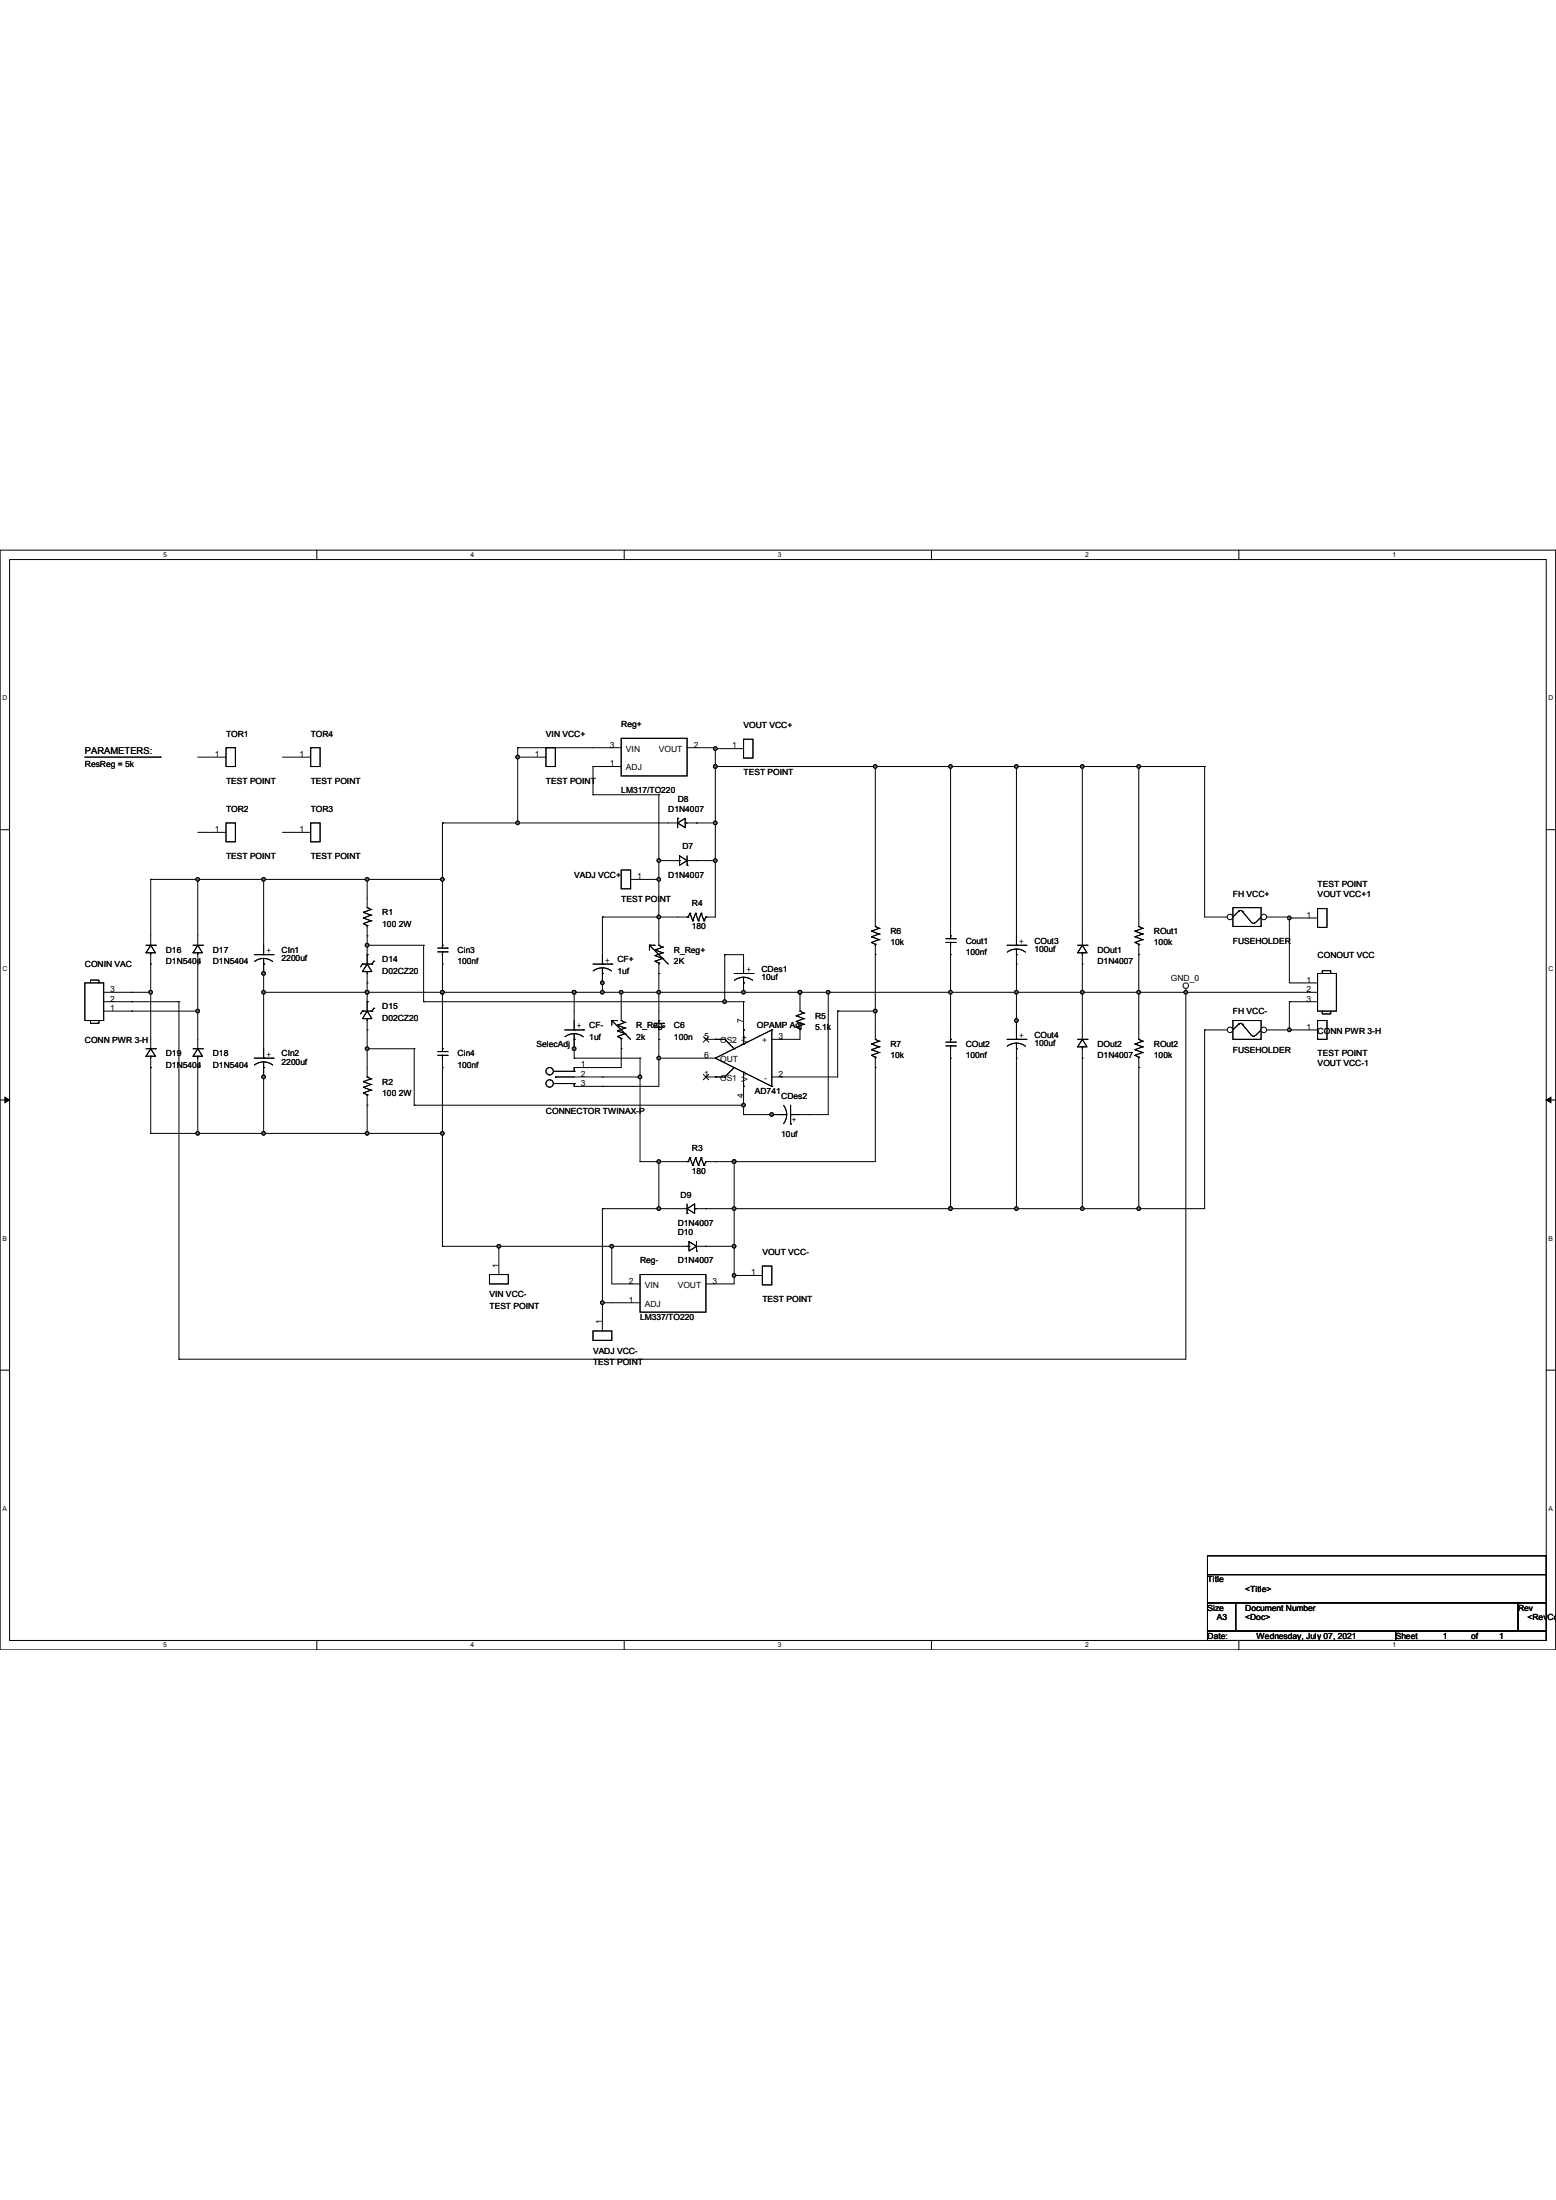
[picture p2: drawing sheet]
<svg xmlns="http://www.w3.org/2000/svg" width="210mm" height="297mm" viewBox="0 0 210 297" stroke-linecap="round" stroke-linejoin="round" font-family="sans-serif">
<path d="M0 74.3h210v148.4h-210zM1.3 75.5h207.4v146h-207.4z" fill="none" stroke="#000" stroke-width=".13"/>
<g fill="#fff">
<path d="M22 74.4h.5v1h-.5z"/>
<path d="M22 221.6h.5v1h-.5z"/>
</g>
<path d="M42.8 74.3v1.2M42.8 221.5v1.2" fill="none" stroke="#000" stroke-width=".13"/>
<g fill="#fff">
<path d="M63.5 74.4h.5v1h-.5z"/>
<path d="M63.5 221.6h.5v1h-.5z"/>
</g>
<path d="M84.2 74.3v1.2M84.2 221.5v1.2" fill="none" stroke="#000" stroke-width=".13"/>
<g fill="#fff">
<path d="M105 74.4h.5v1h-.5z"/>
<path d="M105 221.6h.5v1h-.5z"/>
</g>
<path d="M125.7 74.3v1.2M125.7 221.5v1.2" fill="none" stroke="#000" stroke-width=".13"/>
<g fill="#fff">
<path d="M146.4 74.4h.5v1h-.5z"/>
<path d="M146.4 221.6h.5v1h-.5z"/>
</g>
<path d="M167.2 74.3v1.2M167.2 221.5v1.2" fill="none" stroke="#000" stroke-width=".13"/>
<g fill="#fff">
<path d="M187.9 74.4h.5v1h-.5z"/>
<path d="M187.9 221.6h.5v1h-.5z"/>
<path d="M.3 93.8h.7v1h-.7z"/>
<path d="M209 93.8h.6v1h-.6z"/>
<path d="M.3 130.2h.7v1h-.7z"/>
<path d="M209 130.2h.6v1h-.6z"/>
</g>
<path d="M0 112h1.3M208.7 112h1.3" fill="none" stroke="#000" stroke-width=".13"/>
<g fill="#fff">
<path d="M.3 166.7h.6v1h-.6z"/>
<path d="M209 166.7h.6v1h-.6z"/>
</g>
<path d="M0 148.5h1.3M208.7 148.5h1.3" fill="none" stroke="#000" stroke-width=".13"/>
<path d="M.7 148.1l.6 .4-.6 .4zM208.7 148.5l.6-.4v.8z" fill="#000" stroke="#000" stroke-width=".13"/>
<g fill="#fff">
<path d="M.3 203.2h.6v1h-.6z"/>
<path d="M209 203.2h.6v1h-.6z"/>
</g>
<g fill="none" stroke="#000" stroke-width=".13">
<path d="M20.3 118.7h.1M20.3 118.7v7.6M35.6 118.7h.1M35.6 118.7v7.6M26.7 130.2h.1M26.7 130.2v6.3M49.6 127.6h.1M49.6 134h.1M49.6 127.6v1.3M49.6 134v1.2M49.6 141.6h.1M49.6 141.6v2.5"/>
<path d="M0 185h1.3M208.7 185h1.3"/>
</g>
<circle cx="35.6" cy="118.7" r=".24" fill="#696969" stroke="#000" stroke-width=".13"/>
<path d="M35.6 145.4h.1M35.6 145.4v7.6" fill="none" stroke="#000" stroke-width=".13"/>
<circle cx="35.6" cy="145.4" r=".24" fill="#696969" stroke="#000" stroke-width=".13"/>
<path d="M26.7 118.7h.1M26.7 118.7v7.6M49.6 127.6h.1M49.6 127.6h7.6M20.3 144.1h.1M20.3 153h.1M20.3 144.1v8.9M26.7 144.1h.1M26.7 144.1v8.9h-6.4" fill="none" stroke="#000" stroke-width=".13"/>
<circle cx="49.5" cy="127.6" r=".24" fill="#696969" stroke="#000" stroke-width=".13"/>
<path d="M57.2 127.6h.1M57.2 127.6v7.6M49.6 141.6h.1M49.6 141.6h6.3" fill="none" stroke="#000" stroke-width=".13"/>
<circle cx="49.5" cy="141.6" r=".24" fill="#696969" stroke="#000" stroke-width=".13"/>
<path d="M55.9 141.6h.1M55.9 149.2h.1M55.9 141.6v7.6M55.9 149.2h44.5" fill="none" stroke="#000" stroke-width=".13"/>
<circle cx="100.3" cy="149.2" r=".24" fill="#696969" stroke="#000" stroke-width=".13"/>
<path d="M35.6 118.7h.1M35.6 118.7h14M59.7 130.2h.1M59.7 130.2v3.8M100.4 146.7h.1M100.4 146.7v2.5" fill="none" stroke="#000" stroke-width=".13"/>
<circle cx="49.5" cy="118.7" r=".24" fill="#696969" stroke="#000" stroke-width=".13"/>
<path d="M49.6 118.7h.1M49.6 118.7v2.6M49.6 118.7h10.1" fill="none" stroke="#000" stroke-width=".13"/>
<circle cx="59.7" cy="118.7" r=".24" fill="#696969" stroke="#000" stroke-width=".13"/>
<path d="M59.7 118.7h.1M59.7 118.7v7.6M49.6 149.2h.1M49.6 153h.1M49.6 149.2v3.8M49.6 153h10.1" fill="none" stroke="#000" stroke-width=".13"/>
<g fill="#696969" stroke="#000" stroke-width=".13">
<circle cx="59.7" cy="153" r=".24"/>
<circle cx="49.5" cy="153" r=".24"/>
</g>
<path d="M35.6 153h.1M35.6 153h14M59.7 144.1h.1M59.7 144.1v8.9" fill="none" stroke="#000" stroke-width=".13"/>
<circle cx="35.6" cy="153" r=".24" fill="#696969" stroke="#000" stroke-width=".13"/>
<path d="M20.3 118.7h.1M20.3 118.7h6.4M49.6 126.3h.1M49.6 139h.1M49.6 126.3v1.3M49.6 139v2.6M26.7 153h.1M26.7 153h8.9" fill="none" stroke="#000" stroke-width=".13"/>
<circle cx="26.7" cy="153" r=".24" fill="#696969" stroke="#000" stroke-width=".13"/>
<path d="M26.7 118.7h.1M26.7 118.7h8.9" fill="none" stroke="#000" stroke-width=".13"/>
<circle cx="26.7" cy="118.7" r=".24" fill="#696969" stroke="#000" stroke-width=".13"/>
<path d="M88.9 123.8h.1M88.9 123.8h2.6" fill="none" stroke="#000" stroke-width=".13"/>
<circle cx="88.9" cy="123.8" r=".24" fill="#696969" stroke="#000" stroke-width=".13"/>
<path d="M49.6 134h.1M49.6 134h10.1M88.9 123.8h.1M88.9 123.8v2.5" fill="none" stroke="#000" stroke-width=".13"/>
<g fill="#696969" stroke="#000" stroke-width=".13">
<circle cx="59.7" cy="134" r=".24"/>
<circle cx="49.5" cy="134" r=".24"/>
</g>
<path d="M49.6 132.7h.1M49.6 132.7v1.3M118.1 136.5h.1M118.1 136.5v2.5" fill="none" stroke="#000" stroke-width=".13"/>
<circle cx="118.1" cy="136.5" r=".24" fill="#696969" stroke="#000" stroke-width=".13"/>
<path d="M128.3 128.9h.1M128.3 134h.1M128.3 128.9v5.1M128.3 134h8.9" fill="none" stroke="#000" stroke-width=".13"/>
<circle cx="128.3" cy="134" r=".24" fill="#696969" stroke="#000" stroke-width=".13"/>
<path d="M128.3 134h.1M128.3 134v5M137.2 130.2h.1M137.2 134h.1M137.2 137.8h.1M137.2 130.2v3.8M137.2 137.8v1.2M137.2 134h8.9" fill="none" stroke="#000" stroke-width=".13"/>
<circle cx="137.2" cy="137.8" r=".24" fill="#696969" stroke="#000" stroke-width=".13"/>
<path d="M146.1 130.2h.1M146.1 134h.1M146.1 130.2v3.8M146.1 134h7.6" fill="none" stroke="#000" stroke-width=".13"/>
<g fill="#696969" stroke="#000" stroke-width=".13">
<circle cx="153.7" cy="134" r=".24"/>
<circle cx="146.1" cy="134" r=".24"/>
</g>
<path d="M146.1 103.5h.1M146.1 103.5v22.8M153.7 103.5h.1M153.7 103.5v20.3M153.7 103.5h8.9M146.1 134h.1M146.1 134v5M153.7 134h.1M153.7 128.9h.1M153.7 128.9v10.1" fill="none" stroke="#000" stroke-width=".13"/>
<circle cx="153.7" cy="103.5" r=".24" fill="#696969" stroke="#000" stroke-width=".13"/>
<path d="M128.3 103.5h.1M128.3 103.5v21.6M128.3 103.5h8.9" fill="none" stroke="#000" stroke-width=".13"/>
<circle cx="128.3" cy="103.5" r=".24" fill="#696969" stroke="#000" stroke-width=".13"/>
<path d="M118.1 103.5h.1M118.1 103.5v20.3M118.1 103.5h10.2" fill="none" stroke="#000" stroke-width=".13"/>
<circle cx="118.1" cy="103.5" r=".24" fill="#696969" stroke="#000" stroke-width=".13"/>
<path d="M88.9 107.3h.1M88.9 116.2h.1M88.9 107.3v8.9M88.9 116.2h1.3M94 116.2h.1M96.5 111.1h.1M96.5 111.1v5.1h-2.5" fill="none" stroke="#000" stroke-width=".13"/>
<circle cx="96.5" cy="111.1" r=".24" fill="#696969" stroke="#000" stroke-width=".13"/>
<path d="M96.5 103.5h.1M96.5 103.5h21.6" fill="none" stroke="#000" stroke-width=".13"/>
<circle cx="96.5" cy="103.5" r=".24" fill="#696969" stroke="#000" stroke-width=".13"/>
<path d="M69.9 111.1h.1M69.9 111.1h20.3" fill="none" stroke="#000" stroke-width=".13"/>
<circle cx="69.9" cy="111.1" r=".24" fill="#696969" stroke="#000" stroke-width=".13"/>
<path d="M59.7 111.1h.1M59.7 111.1v7.6M94 111.1h.1M96.5 103.5h.1M96.5 103.5v7.6h-2.5" fill="none" stroke="#000" stroke-width=".13"/>
<circle cx="96.5" cy="103.5" r=".24" fill="#696969" stroke="#000" stroke-width=".13"/>
<path d="M69.9 102.2h.1M69.9 102.2v8.9" fill="none" stroke="#000" stroke-width=".13"/>
<circle cx="69.9" cy="102.2" r=".24" fill="#696969" stroke="#000" stroke-width=".13"/>
<path d="M59.7 111.1h.1M59.7 111.1h10.2M96.5 116.2h.1M96.5 116.2v7.6" fill="none" stroke="#000" stroke-width=".13"/>
<circle cx="96.5" cy="116.2" r=".24" fill="#696969" stroke="#000" stroke-width=".13"/>
<path d="M88.9 116.2h.1M88.9 116.2v2.5" fill="none" stroke="#000" stroke-width=".13"/>
<g fill="#696969" stroke="#000" stroke-width=".13">
<circle cx="88.9" cy="118.7" r=".24"/>
<circle cx="88.9" cy="116.2" r=".24"/>
</g>
<path d="M81.3 123.8h.1M81.3 132.7h.1M81.3 123.8v3.8M81.3 132.7v1.3M81.3 123.8h7.6M88.9 131.4h.1M88.9 131.4v2.6" fill="none" stroke="#000" stroke-width=".13"/>
<circle cx="81.3" cy="132.7" r=".24" fill="#696969" stroke="#000" stroke-width=".13"/>
<path d="M59.7 134h.1M59.7 134h17.8" fill="none" stroke="#000" stroke-width=".13"/>
<g fill="#696969" stroke="#000" stroke-width=".13">
<circle cx="77.5" cy="134" r=".24"/>
<circle cx="59.7" cy="134" r=".24"/>
</g>
<path d="M77.5 141.6h.1M77.5 141.6v1.3" fill="none" stroke="#000" stroke-width=".13"/>
<circle cx="77.5" cy="141.6" r=".24" fill="#696969" stroke="#000" stroke-width=".13"/>
<path d="M108 134h.1M108 134v1.2M108 134h3.8M88.9 140.3h.1M88.9 140.3v2.6" fill="none" stroke="#000" stroke-width=".13"/>
<circle cx="108" cy="134" r=".24" fill="#696969" stroke="#000" stroke-width=".13"/>
<path d="M113.1 136.5h.1M113.1 136.5h5M59.7 153h.1M59.7 153v15.3M153.7 144.1h.1M153.7 144.1v19.1M82.6 168.3h.1M82.6 168.3h8.9M95.3 163.2h.1M95.3 163.2h3.8" fill="none" stroke="#000" stroke-width=".13"/>
<circle cx="153.7" cy="163.2" r=".24" fill="#696969" stroke="#000" stroke-width=".13"/>
<path d="M146.1 142.9h.1M146.1 142.9v20.3" fill="none" stroke="#000" stroke-width=".13"/>
<circle cx="146.1" cy="163.2" r=".24" fill="#696969" stroke="#000" stroke-width=".13"/>
<path d="M128.3 142.9h.1M128.3 142.9v20.3h-29.2M99.1 163.2h.1M146.1 163.2h.1M146.1 163.2h7.6" fill="none" stroke="#000" stroke-width=".13"/>
<g fill="#696969" stroke="#000" stroke-width=".13">
<circle cx="128.3" cy="163.2" r=".24"/>
<circle cx="99.1" cy="163.2" r=".24"/>
</g>
<path d="M88.9 156.8h.1M88.9 156.8h2.6M81.3 163.2h.1M81.3 163.2v12.7" fill="none" stroke="#000" stroke-width=".13"/>
<circle cx="81.3" cy="175.9" r=".24" fill="#696969" stroke="#000" stroke-width=".13"/>
<path d="M88.9 163.2h.1M88.9 163.2h2.6" fill="none" stroke="#000" stroke-width=".13"/>
<circle cx="88.9" cy="163.2" r=".24" fill="#696969" stroke="#000" stroke-width=".13"/>
<path d="M35.6 134h.1M35.6 134h14M88.9 142.9h.1M88.9 142.9h6.4M95.3 168.3h.1M99.1 163.2h.1M99.1 163.2v5.1h-3.8" fill="none" stroke="#000" stroke-width=".13"/>
<circle cx="49.5" cy="134" r=".24" fill="#696969" stroke="#000" stroke-width=".13"/>
<path d="M35.6 134h.1M35.6 134v6.3" fill="none" stroke="#000" stroke-width=".13"/>
<circle cx="35.6" cy="134" r=".24" fill="#696969" stroke="#000" stroke-width=".13"/>
<path d="M59.7 134h.1M59.7 134v6.3M113.1 136.5h.1M113.1 136.5v8.9M96.5 156.8h.1M96.5 156.8h2.6M99.1 156.8h.1M99.1 156.8v6.4M105.4 140.3h.1M105.4 140.3h2.6M81.3 175.9h.1M81.3 175.9h1.3" fill="none" stroke="#000" stroke-width=".13"/>
<circle cx="99.1" cy="156.8" r=".24" fill="#696969" stroke="#000" stroke-width=".13"/>
<path d="M128.3 163.2h.1M128.3 163.2h8.9" fill="none" stroke="#000" stroke-width=".13"/>
<circle cx="128.3" cy="163.2" r=".24" fill="#696969" stroke="#000" stroke-width=".13"/>
<path d="M99.1 156.8h.1M99.1 156.8h19" fill="none" stroke="#000" stroke-width=".13"/>
<circle cx="99.1" cy="156.8" r=".24" fill="#696969" stroke="#000" stroke-width=".13"/>
<path d="M20.3 134h.1M20.3 134v6.3M118.1 144.1h.1M118.1 144.1v12.7" fill="none" stroke="#000" stroke-width=".13"/>
<circle cx="20.3" cy="134" r=".24" fill="#696969" stroke="#000" stroke-width=".13"/>
<path d="M77.5 134h.1M77.5 134v2.5M105.4 145.4h.1M105.4 145.4h7.7M137.2 142.9h.1M137.2 142.9v20.3M99.1 172.2h.1M99.1 172.2v1.1" fill="none" stroke="#000" stroke-width=".13"/>
<circle cx="99.1" cy="172.2" r=".24" fill="#696969" stroke="#000" stroke-width=".13"/>
<path d="M88.9 156.8h.1M88.9 156.8v6.4" fill="none" stroke="#000" stroke-width=".13"/>
<circle cx="88.9" cy="156.8" r=".24" fill="#696969" stroke="#000" stroke-width=".13"/>
<path d="M81.3 163.2h.1M81.3 163.2h7.6M82.6 168.3h.1M82.6 168.3v5" fill="none" stroke="#000" stroke-width=".13"/>
<circle cx="82.6" cy="168.2" r=".24" fill="#696969" stroke="#000" stroke-width=".13"/>
<path d="M67.3 168.3h.1M67.3 168.3h15.3" fill="none" stroke="#000" stroke-width=".13"/>
<circle cx="67.3" cy="168.2" r=".24" fill="#696969" stroke="#000" stroke-width=".13"/>
<path d="M97.8 128.9h.1M97.8 135.2h.1M97.8 128.9h2.6M97.8 128.9v6.3M97.8 135.2h2.6" fill="none" stroke="#000" stroke-width=".13"/>
<circle cx="97.8" cy="135.2" r=".24" fill="#696969" stroke="#000" stroke-width=".13"/>
<path d="M100.4 149.2h.1M100.4 149.2v1.3M104.2 150.5h.1M104.2 150.5h1.2" fill="none" stroke="#000" stroke-width=".13"/>
<circle cx="104.2" cy="150.5" r=".24" fill="#696969" stroke="#000" stroke-width=".13"/>
<path d="M111.8 134h.1M111.8 134v16.5h-2.6M111.8 134h16.5M109.2 150.5h.1" fill="none" stroke="#000" stroke-width=".13"/>
<circle cx="111.8" cy="134" r=".24" fill="#696969" stroke="#000" stroke-width=".13"/>
<path d="M69.9 100.9h.1M69.9 100.9h10.1M80 107.3h.1M80 103.5h.1M80 107.3h8.9M80 103.5v3.8M96.5 101.1h.1M96.5 101.1v2.4" fill="none" stroke="#000" stroke-width=".13"/>
<circle cx="96.5" cy="101.1" r=".24" fill="#696969" stroke="#000" stroke-width=".13"/>
<path d="M162.6 103.5h.1M162.6 103.5v20.3M100.4 134h.1M100.4 134h7.6M162.6 139h.1M162.6 139v24.2h-8.9M153.7 163.2h.1" fill="none" stroke="#000" stroke-width=".13"/>
<g fill="#696969" stroke="#000" stroke-width=".13">
<circle cx="108" cy="134" r=".24"/>
<circle cx="100.3" cy="134" r=".24"/>
</g>
<path d="M83.8 134h.1M83.8 134h5.1" fill="none" stroke="#000" stroke-width=".13"/>
<circle cx="83.8" cy="134" r=".24" fill="#696969" stroke="#000" stroke-width=".13"/>
<path d="M77.5 134h.1M77.5 134h3.8M88.9 134h.1M88.9 134v2.5" fill="none" stroke="#000" stroke-width=".13"/>
<circle cx="77.5" cy="134" r=".24" fill="#696969" stroke="#000" stroke-width=".13"/>
<path d="M81.3 134h.1M81.3 134h2.5M83.8 134h.1M83.8 134v2.5" fill="none" stroke="#000" stroke-width=".13"/>
<circle cx="81.3" cy="134" r=".24" fill="#696969" stroke="#000" stroke-width=".13"/>
<path d="M81.3 144.1h.1M81.3 146.7h.1M83.8 141.6h.1M83.8 141.6v2.5h-2.5M88.9 142.9h.1M88.9 142.9v3.8h-7.6" fill="none" stroke="#000" stroke-width=".13"/>
<circle cx="88.9" cy="142.8" r=".24" fill="#696969" stroke="#000" stroke-width=".13"/>
<path d="M77.5 142.9h.1M77.5 142.9h8.9M86.4 145.4h.1M86.4 145.4v11.4" fill="none" stroke="#000" stroke-width=".13"/>
<circle cx="86.4" cy="145.4" r=".24" fill="#696969" stroke="#000" stroke-width=".13"/>
<path d="M137.2 103.5h.1M137.2 103.5v21.6M17.8 134h.1M17.8 136.5h.1M17.8 134h2.5M17.8 136.5h8.9M81.3 145.4h.1M81.3 145.4h5.1" fill="none" stroke="#000" stroke-width=".13"/>
<circle cx="26.7" cy="136.5" r=".24" fill="#696969" stroke="#000" stroke-width=".13"/>
<path d="M17.8 135.2h.1M17.8 135.2h6.4M24.2 135.2h.1M24.2 135.2v48.3M160 134h.1M160 134v49.5h-135.8M24.2 183.5h.1" fill="none" stroke="#000" stroke-width=".13"/>
<circle cx="160" cy="134" r=".24" fill="#696969" stroke="#000" stroke-width=".13"/>
<path d="M153.7 134h.1M153.7 134h6.3M174 123.9h.1M174 123.9v8.8" fill="none" stroke="#000" stroke-width=".13"/>
<circle cx="174" cy="123.9" r=".24" fill="#696969" stroke="#000" stroke-width=".13"/>
<path d="M174 135.2h.1M174 135.2v3.8" fill="none" stroke="#000" stroke-width=".13"/>
<circle cx="174" cy="139" r=".24" fill="#696969" stroke="#000" stroke-width=".13"/>
<path d="M69.9 100.9h.1M69.9 100.9v1.3M88.9 118.7h.1M88.9 118.7v5.1M59.7 168.3h.1M59.7 168.3h7.6M99.1 168.3h.1M99.1 168.3v3.9" fill="none" stroke="#000" stroke-width=".13"/>
<circle cx="99.1" cy="168.2" r=".24" fill="#696969" stroke="#000" stroke-width=".13"/>
<path d="M57.2 135.2h.1M57.2 135.2h40.6M88.9 134h.1M100.4 135.2h.1M100.4 132.7h.1M100.4 132.7v1.3h-11.5M100.4 135.2v3.8M174 123.8h.1M174 123.8v.1" fill="none" stroke="#000" stroke-width=".13"/>
<circle cx="88.9" cy="134" r=".24" fill="#696969" stroke="#000" stroke-width=".13"/>
<path d="M137.2 134h.1M137.2 134v3.8M35.6 144.1h.1M35.6 144.1v1.3" fill="none" stroke="#000" stroke-width=".13"/>
<circle cx="137.2" cy="134" r=".24" fill="#696969" stroke="#000" stroke-width=".13"/>
<path d="M137.2 103.5h.1M137.2 103.5h8.9M20.3 130.2h.1M20.3 130.2v3.8M26.7 136.5h.1M26.7 136.5v3.8M77.5 140.3h.1M77.5 140.3v1.3M100.4 150.5h.1M100.4 150.5h3.8" fill="none" stroke="#000" stroke-width=".13"/>
<circle cx="137.2" cy="103.5" r=".24" fill="#696969" stroke="#000" stroke-width=".13"/>
<path d="M137.2 163.2h.1M137.2 163.2h8.9" fill="none" stroke="#000" stroke-width=".13"/>
<circle cx="137.2" cy="163.2" r=".24" fill="#696969" stroke="#000" stroke-width=".13"/>
<path d="M146.1 103.5h.1M146.1 103.5h7.6" fill="none" stroke="#000" stroke-width=".13"/>
<circle cx="146.1" cy="103.5" r=".24" fill="#696969" stroke="#000" stroke-width=".13"/>
<path d="M35.6 131.4h.1M35.6 131.4v2.6M160 134h.1M160 134h14M86.4 142.9h.1M86.4 142.9v2.5" fill="none" stroke="#000" stroke-width=".13"/>
<circle cx="35.6" cy="131.4" r=".24" fill="#696969" stroke="#000" stroke-width=".13"/>
<g fill="none" stroke="#000" stroke-width=".13">
<path d="M11.5 102.2h10.1M21.6 102.2h.1M38.1 102.2h3.8M41.9 100.9h1.3v2.6h-1.3zM69.9 102.2h3.8M73.7 100.9h1.3v2.6h-1.3zM83.8 117.5h1.3v2.5h-1.3zM85.1 118.7h3.8M96.5 100.9h.1M96.5 100.9v.2M19.7 127.6h1.3M20.3 127.6l.7 1h-1.3z"/>
<path d="M20.3 128.6h.1M20.3 126.3v1.3M20.3 128.6v1.6M21 127.6h.1M26.1 127.6h1.2M26.7 127.6l.6 1h-1.2zM26.7 128.6h.1M26.7 126.3v1.3M26.7 128.6v1.6M27.3 127.6h.1M35.6 130.2h.1M35.6 130.2v1.2"/>
<path d="M59.1 128.5h1.2M59.1 128h1.2M59.7 127.6h.1M59.7 128.5h.1M59.7 126.3v1.7M59.7 128.5v1.7M60.3 128.5h.1M60.3 128h.1M80 130.2h2.6M80.1 131.1a2.02 2.02 0 0 1 2.4 0M81.3 131.4h.1M81.3 130.2h.1"/>
<path d="M81.3 127.6v2.6M81.3 130.7v2M82.6 130.2h.1M87.7 127.6h.1M87.7 127.6h.6M87.7 127.6l2.5 2.6M87.7 127.6v.6M88.3 127.6h.1M88.4 129h.1M88.4 128.2h.1M88.4 129.8h.1M88.4 129l1 .4"/>
<path d="M88.4 128.2l1 .4M88.4 129.8l.5 .2M88.9 127.6h.1M88.9 130h.1M88.9 127.6l.5 .3M88.9 126.3v1.3M88.9 130v1.4M89.4 127.9h.1M89.4 129.4h.1M89.4 128.6h.1M89.4 127.9l-1 .3M89.4 129.4l-1 .4"/>
<path d="M89.4 128.6l-1 .4M94.9 139.9l.8 .8M95.7 139.9l-.8 .8M99.1 131.4h2.5M100.3 131.9a2.02 2.02 0 0 1 1.3 .4M100.3 131.9a2.02 2.02 0 0 0-1.2 .4M100.4 139h.1M100.4 132.7h.1M100.4 131.4h.1M100.4 128.9v2.5M100.4 131.9v2.1M100.4 139v1.9"/>
<path d="M101.6 131.4h.1M104.2 139h.1M104.2 139l-7.7 3.9M104.2 139v7.7M117.6 127.2h.1M117.6 126.5h.1M117.6 125.7h.1M117.6 127.2l.5 .3M117.6 126.5l1 .3M117.6 125.7l1 .4M118.1 128.9h.1M118.1 125.1h.1"/>
<path d="M118.1 127.5h.1M118.1 123.8v1.3M118.1 127.5v9M118.1 125.1l.5 .2M118.6 126.8h.1M118.6 126.1h.1M118.6 125.3h.1M118.6 126.8l-1 .4M118.6 126.1l-1 .4M118.6 125.3l-1 .4M135.9 127.6h2.6M135.9 128.5a2.02 2.02 0 0 1 2.5 0"/>
<path d="M137.2 128.9h.1M137.2 127.6h.1M137.2 125.1v2.5M137.2 128.1v2.1M138.5 127.6h.1M153.2 127.2h.1M153.2 126.5h.1M153.2 125.7h.1M153.2 127.2l.5 .3M153.2 126.5l1 .3M153.2 125.7l1 .4M153.7 125.1h.1"/>
<path d="M153.7 127.5h.1M153.7 123.8v1.3M153.7 127.5v1.4M153.7 139v1.3M153.7 125.1l.5 .2M154.2 126.8h.1M154.2 126.1h.1M154.2 125.3h.1M154.2 126.8l-1 .4M154.2 126.1l-1 .4M154.2 125.3l-1 .4M160 134h.1"/>
<path d="M160 133.5v.5M166.4 137.8h3.8v2.5h-3.8zM167.1 138.3a.37 .37 0 0 1 .6 0M167.2 138.3h.1M167.2 138.3l-.8 .7M167.7 138.3h.1M167.7 138.3l1.2 1.5M169 139.8a.24 .24 0 0 0 .2 .1 .24 .24 0 0 0 .2-.1M170.2 139h.1M170.2 139l-.8 .8M174 135.2h3.8M174 134h3.8"/>
<path d="M174 132.7h3.8M177.8 131.4h2.6v5.1h-2.6zM178.5 136.5v.4h1.1v-.4M178.5 131.4v-.4h1.1v.4M34.3 142.9h2.6M34.3 143.8a2.02 2.02 0 0 1 2.5 0M35.6 144.1h.1M35.6 142.9h.1M35.6 140.3v2.6M35.6 143.4v2M36.9 142.9h.1M59.1 142.5h1.2"/>
<path d="M59.1 142h1.2M59.7 141.6h.1M59.7 142.5h.1M59.7 140.3v1.7M59.7 142.5v1.6M60.3 142.5h.1M60.3 142h.1M74.7 144.6h2.8M74.7 146.3h2.8M75 145.4h.1M75 145.4h6.3M77.5 144.6h.1"/>
<path d="M77.5 144.1h.1M77.5 146.3h.1M77.5 144.1v.5M77.5 146.3v.4h3.8M77.5 144.1h3.8M86.4 156.8h.1M86.4 156.8h2.5M94.9 145l.8 .8M95.3 140.3h2.5l1.3 1.3M95.3 145.4h2.5M95.3 142.9h1.2M95.7 145l-.8 .8"/>
<path d="M96.5 142.9h.1M96.5 140.3h.1M96.5 145.4h.1M96.5 142.9l7.7 3.8M97.8 145.4h.1M99.1 141.6h.1M99.1 144.1l-1.3 1.3M100.4 144.8h.1M100.4 140.9h.1M100.4 146.7h.1M100.4 144.8v1.9M104.2 146.7h.1"/>
<path d="M104.2 140.3h1.2M104.2 145.4h1.2M153.2 142.5h.1M153.2 141.7h.1M153.2 140.9h.1M153.2 142.5l.5 .2M153.2 141.7l1 .4M153.2 140.9l1 .4M153.7 140.3h.1M153.7 142.7h.1M153.7 140.3l.5 .3M153.7 142.7v1.4"/>
<path d="M154.2 142.1h.1M154.2 141.3h.1M154.2 140.6h.1M154.2 142.1l-1 .4M154.2 141.3l-1 .4M154.2 140.6l-1 .3M80 179.7h2.6v1.3h-2.6zM81.3 175.9v3.8M82.6 175.9h3.8M82.6 173.3h3.8M86.4 172.1h8.9v5h-8.9zM91.5 168.3h1.5"/>
<path d="M91.5 163.2h1.2M92.7 163.2l1-.7v1.3zM92.7 163.8h.1M92.7 162.5v1.3M93 167.6l1 .7-1 .6zM93 168.3h.1M93.7 163.2h.1M93.7 163.2h1.6M94 168.9h.1M94 168.3h1.3M94 167.6v1.3M95.3 173.3h3.8"/>
<path d="M99.1 172.2h3.8M102.9 170.9h1.3v2.6h-1.3zM163 210h45.7v2.6h-45.7zM163 212.6h45.7v3.8h-45.7zM163 216.4h3.8v3.8h-3.8zM166.8 216.4h38.1v3.8h-38.1zM204.9 216.4h3.8v3.8h-3.8zM163 220.2h25.4v1.3h-25.4zM188.4 220.2h20.3v1.3h-20.3z"/>
<circle cx="160" cy="133.1" r=".37"/>
<circle cx="74.2" cy="144.6" r=".5"/>
<circle cx="74.2" cy="146.3" r=".5"/>
</g>
<circle cx="166" cy="139" r=".37" fill="#fff" stroke="#000" stroke-width=".13"/>
<path d="M162.6 139h3" fill="none" stroke="#000" stroke-width=".13"/>
<circle cx="170.6" cy="139" r=".37" fill="#fff" stroke="#000" stroke-width=".13"/>
<g fill="none" stroke="#000" stroke-width=".13">
<path d="M48.9 136.5h.1M48.9 136.5h1.3M48.9 136.5l-.2 .4M49.6 136.5l.6 1h-1.3zM49.6 137.5h.1M49.6 135.2h.1M49.6 135.2v1.3M49.6 137.5v1.5M50.2 136.5h.1M50.4 136.1h.1M50.4 136.1l-.2 .4M166.4 122.5h3.8v2.6h-3.8z"/>
<path d="M167.1 123a.37 .37 0 0 1 .6 0M167.2 123h.1M167.2 123l-.8 .8M167.7 123h.1M167.7 123l1.2 1.6M169 124.5a.24 .24 0 0 0 .2 .2 .24 .24 0 0 0 .2-.2M170.2 123.8h.1M170.2 123.8l-.8 .8M171 139h3M91.5 156.8h1.4M92.9 156.8h.1M93.1 156.3h.1"/>
<path d="M93.1 156.3l-.2 .5M93.1 156.3l.4 1M93.5 157.3h.1M93.9 156.3h.1M93.9 156.3l-.4 1M93.9 156.3l.4 1M94.3 157.3h.1M94.6 156.3h.1M94.6 156.3l-.3 1M94.6 156.3l.4 1M95 157.3h.1M95.3 156.8h.1"/>
<path d="M95.3 156.8l-.3 .5M95.3 156.8h1.2"/>
</g>
<circle cx="166" cy="123.8" r=".37" fill="#fff" stroke="#000" stroke-width=".13"/>
<path d="M162.6 123.8h3" fill="none" stroke="#000" stroke-width=".13"/>
<circle cx="170.6" cy="123.8" r=".37" fill="#fff" stroke="#000" stroke-width=".13"/>
<g fill="none" stroke="#000" stroke-width=".13">
<path d="M83.8 99.7h8.9v5.1h-8.9zM100.4 99.8h1.2v2.5h-1.2zM26.7 102.2h3.8M26.7 112.4h3.8M30.5 100.9h1.3v2.6h-1.3zM30.5 111.1h1.3v2.5h-1.3zM38.1 112.4h3.8M41.9 111.1h1.3v2.5h-1.3zM80 100.9h3.8M80 103.5h3.8M90.2 116.2h1.5M90.2 111.1h1.3"/>
<path d="M91.5 111.1l1-.6v1.2zM91.5 110.5h.1M91.5 110.5v1.2M91.7 115.5l1 .7-1 .6zM91.7 116.2h.1M92.5 111.1h.1M92.5 111.1h1.5M92.7 116.8h.1M92.7 100.9h3.8M92.7 116.2h1.3M92.7 115.5v1.3M96.5 101.1h3.9"/>
<path d="M11.5 132.7h2.5v5.1h-2.5zM12.2 132.7v-.4h1.2v.4M12.2 137.8v.4h1.2v-.4M14 134h3.8M14 135.2h3.8M14 136.5h3.8M34.3 128.9h2.6M34.3 129.8a2.02 2.02 0 0 1 2.5 0M35.6 130.2h.1M35.6 128.9h.1M35.6 126.3v2.6M35.6 129.4v2"/>
<path d="M36.9 128.9h.1M48.9 130.2h.1M48.9 130.2h1.3M48.9 130.2l-.2 .3M49 124.7h.1M49 123.9h.1M49 123.2h.1M49 124.7l.6 .2M49 123.9l1.1 .4M49 123.2l1.1 .3M49.6 122.5h.1M49.6 124.9h.1"/>
<path d="M49.6 130.2l.6 1h-1.3zM49.6 131.2h.1M49.6 128.9h.1M49.6 121.3v1.2M49.6 124.9v1.4M49.6 128.9v1.3M49.6 131.2v1.5M49.6 122.5l.5 .3M50.1 124.3h.1M50.1 123.5h.1M50.1 122.8h.1M50.1 124.3l-1.1 .4"/>
<path d="M50.1 123.5l-1.1 .4M50.1 122.8l-1.1 .4M50.2 130.2h.1M50.4 129.8h.1M50.4 129.8l-.2 .4M76.2 139h2.6M76.2 140a2.02 2.02 0 0 1 2.5 0M77.5 139h.1M77.5 136.5v2.5M77.5 139.5v2.1M78.8 139h.1M82.6 137.8h.1"/>
<path d="M82.6 137.8l2.5 2.5M82.6 137.8v.6M82.6 137.8h.6M83.2 137.8h.1M83.3 139.2h.1M83.3 138.4h.1M83.3 139.9h.1M83.3 139.2l1 .3M83.3 138.4l1 .4M83.3 139.9l.5 .3M83.8 137.8h.1M83.8 137.8l.5 .2"/>
<path d="M83.8 136.5v1.3M84.3 138h.1M84.3 139.5h.1M84.3 138.8h.1M84.3 138l-1 .4M84.3 139.5l-1 .4M84.3 138.8l-1 .4M88.3 138.7h1.3M88.3 138.2h1.3M88.9 137.8h.1M88.9 138.7h.1M88.9 136.5v1.7"/>
<path d="M88.9 138.7v1.6M89.6 138.7h.1M89.6 138.2h.1M91.5 123.8h1.4M92.9 123.8h.1M93.1 123.3h.1M93.1 123.3l-.2 .5M93.1 123.3l.4 1M93.5 124.3h.1M93.9 123.3h.1M93.9 123.3l-.4 1M93.9 123.3l.4 1"/>
<path d="M94.3 124.3h.1M94.6 123.3h.1M94.6 123.3l-.3 1M94.6 123.3l.4 1M95 124.3h.1M95.3 123.8h.1M95.3 123.8h1.2M95.3 123.8l-.3 .5M107.5 138.7h.1M107.5 137.9h.1M107.5 137.1h.1M107.5 138.7l.5 .2"/>
<path d="M107.5 137.9l1 .4M107.5 137.1l1 .4M108 136.5h.1M108 138.9h.1M108 136.5l.5 .3M108 135.2v1.3M108 138.9v1.4M108.5 138.3h.1M108.5 137.5h.1M108.5 136.8h.1M108.5 138.3l-1 .4M108.5 137.5l-1 .4"/>
<path d="M108.5 136.8l-1 .3M118.1 139v1.3M127.7 127.2h1.2M127.7 126.7h1.2M128.3 126.3h.1M128.3 127.2h.1M128.3 125.1v1.6M128.3 127.2v1.7M128.3 139v1.7M128.9 127.2h.1M128.9 126.7h.1M137.2 137.8v2.5"/>
<path d="M145.4 127.6h1.3M146.1 127.6l.6 1h-1.3zM146.1 128.6h.1M146.1 126.3v1.3M146.1 128.6v1.6M146.1 139v1.3M146.7 127.6h.1M171 123.8h3M174 139h3.8M174 123.9h3.8M177.8 137.8h1.3v2.5h-1.3zM177.8 122.7h1.3v2.5h-1.3z"/>
<path d="M19.7 141.6h1.3M20.3 141.6l.7 1h-1.3zM20.3 142.6h.1M20.3 140.3v1.3M20.3 142.6v1.5M21 141.6h.1M26.1 141.6h1.2M26.7 141.6l.6 1h-1.2zM26.7 142.6h.1M26.7 140.3v1.3M26.7 142.6v1.5M27.3 141.6h.1"/>
<path d="M49 147.6h.1M49 146.8h.1M49 146h.1M49 147.6l.6 .2M49 146.8l1.1 .4M49 146l1.1 .4M49.6 145.4h.1M49.6 147.8h.1M49.6 145.4l.5 .2M49.6 144.1v1.3M49.6 147.8v1.4M50.1 147.2h.1"/>
<path d="M50.1 146.4h.1M50.1 145.6h.1M50.1 147.2l-1.1 .4M50.1 146.4l-1.1 .4M50.1 145.6l-1.1 .4M77.5 140.3h.1M83.8 140.2h.1M83.8 140.2v1.4M104.2 150.5h2M105.4 150.5h.1M105.8 149.2a2.02 2.02 0 0 1 0 2.5M106.7 151.7h.1"/>
<path d="M106.7 150.5h.1M106.7 150.5h2.5M106.7 149.2v2.5M117.6 142.5h.1M117.6 141.7h.1M117.6 140.9h.1M117.6 141.7l1 .4M117.6 142.5l.5 .2M117.6 140.9l1 .4M118.1 140.3h.1M118.1 142.7h.1M118.1 140.3l.5 .3"/>
<path d="M118.1 142.7v1.4M118.6 142.1h.1M118.6 141.3h.1M118.6 140.6h.1M118.6 142.1l-1 .4M118.6 141.3l-1 .4M118.6 140.6l-1 .3M127.7 141.2h1.2M127.7 140.7h1.2M128.3 140.3h.1M128.3 141.2h.1M128.3 141.2v1.7"/>
<path d="M128.9 141.2h.1M128.9 140.7h.1M135.9 140.3h2.6M135.9 141.2a2.02 2.02 0 0 1 2.5 0M137.2 141.6h.1M137.2 140.3h.1M137.2 140.8v2.1M138.5 140.3h.1M145.4 140.3h1.3M146.1 140.3l.6 1h-1.3zM146.1 141.3h.1M146.1 141.3v1.6"/>
<path d="M146.7 140.3h.1M66.1 172.1h2.5v1.2h-2.5zM67.3 168.3v3.8"/>
</g>
<g fill="#696969" stroke="#000" stroke-width=".13">
<circle cx="35.6" cy="118.7" r=".24"/>
<circle cx="35.6" cy="145.4" r=".24"/>
<circle cx="49.5" cy="127.6" r=".24"/>
<circle cx="49.5" cy="141.6" r=".24"/>
<circle cx="100.3" cy="149.2" r=".24"/>
<circle cx="49.5" cy="118.7" r=".24"/>
<circle cx="59.7" cy="118.7" r=".24"/>
<circle cx="59.7" cy="153" r=".24"/>
<circle cx="49.5" cy="153" r=".24"/>
<circle cx="35.6" cy="153" r=".24"/>
<circle cx="26.7" cy="153" r=".24"/>
<circle cx="26.7" cy="118.7" r=".24"/>
<circle cx="88.9" cy="123.8" r=".24"/>
<circle cx="59.7" cy="134" r=".24"/>
<circle cx="49.5" cy="134" r=".24"/>
<circle cx="118.1" cy="136.5" r=".24"/>
<circle cx="128.3" cy="134" r=".24"/>
<circle cx="137.2" cy="137.8" r=".24"/>
<circle cx="153.7" cy="134" r=".24"/>
<circle cx="146.1" cy="134" r=".24"/>
<circle cx="153.7" cy="103.5" r=".24"/>
<circle cx="128.3" cy="103.5" r=".24"/>
<circle cx="118.1" cy="103.5" r=".24"/>
<circle cx="96.5" cy="111.1" r=".24"/>
<circle cx="96.5" cy="103.5" r=".24"/>
<circle cx="69.9" cy="111.1" r=".24"/>
<circle cx="69.9" cy="102.2" r=".24"/>
<circle cx="96.5" cy="116.2" r=".24"/>
<circle cx="88.9" cy="118.7" r=".24"/>
<circle cx="88.9" cy="116.2" r=".24"/>
<circle cx="81.3" cy="132.7" r=".24"/>
<circle cx="77.5" cy="134" r=".24"/>
<circle cx="77.5" cy="141.6" r=".24"/>
<circle cx="108" cy="134" r=".24"/>
<circle cx="153.7" cy="163.2" r=".24"/>
<circle cx="146.1" cy="163.2" r=".24"/>
<circle cx="128.3" cy="163.2" r=".24"/>
<circle cx="99.1" cy="163.2" r=".24"/>
<circle cx="81.3" cy="175.9" r=".24"/>
<circle cx="88.9" cy="163.2" r=".24"/>
<circle cx="35.6" cy="134" r=".24"/>
<circle cx="99.1" cy="156.8" r=".24"/>
<circle cx="20.3" cy="134" r=".24"/>
<circle cx="99.1" cy="172.2" r=".24"/>
<circle cx="88.9" cy="156.8" r=".24"/>
<circle cx="82.6" cy="168.2" r=".24"/>
<circle cx="67.3" cy="168.2" r=".24"/>
<circle cx="97.8" cy="135.2" r=".24"/>
<circle cx="104.2" cy="150.5" r=".24"/>
<circle cx="111.8" cy="134" r=".24"/>
<circle cx="96.5" cy="101.1" r=".24"/>
<circle cx="100.3" cy="134" r=".24"/>
<circle cx="83.8" cy="134" r=".24"/>
<circle cx="81.3" cy="134" r=".24"/>
<circle cx="88.9" cy="142.8" r=".24"/>
<circle cx="86.4" cy="145.4" r=".24"/>
<circle cx="26.7" cy="136.5" r=".24"/>
<circle cx="160" cy="134" r=".24"/>
<circle cx="174" cy="123.9" r=".24"/>
<circle cx="174" cy="139" r=".24"/>
<circle cx="99.1" cy="168.2" r=".24"/>
<circle cx="88.9" cy="134" r=".24"/>
<circle cx="137.2" cy="134" r=".24"/>
<circle cx="137.2" cy="103.5" r=".24"/>
<circle cx="137.2" cy="163.2" r=".24"/>
<circle cx="146.1" cy="103.5" r=".24"/>
<circle cx="35.6" cy="131.4" r=".24"/>
</g>
<text font-size="1.3" x="11.5" y="101.8">PARAMETERS:</text>
<g font-size="1.2">
<text x="100.3" y="138.2" transform="rotate(-90 100.3 138.2)">7</text>
<text x="100.9" y="141.1" transform="rotate(-90 100.9 141.1)">V+</text>
<text x="100.3" y="148.2" transform="rotate(-90 100.3 148.2)">4</text>
<text x="100.9" y="146" transform="rotate(-90 100.9 146)">V-</text>
<text x="67.3" y="171.2" transform="rotate(-90 67.3 171.2)">1</text>
<text x="81.3" y="178.8" transform="rotate(-90 81.3 178.8)">1</text>
</g>
<g font-size="1.1">
<text x="30.5" y="99.4">TOR1</text>
<text x="41.9" y="99.4">TOR4</text>
<text x="73.7" y="99.4">VIN VCC+</text>
<text x="82.3" y="100.9">3</text>
<text x="83.8" y="98.2">Reg+</text>
<text x="84.5" y="101.5">VIN</text>
<text x="88.9" y="101.5">VOUT</text>
<text x="93.6" y="100.9">2</text>
<text x="98.8" y="101">1</text>
<text x="100.4" y="98.3">VOUT VCC+</text>
<text x="11.5" y="103.5">ResReg = 5k</text>
<text x="29" y="102.2">1</text>
<text x="30.5" y="105.8">TEST POINT</text>
<text x="40.4" y="102.2">1</text>
<text x="41.9" y="105.8">TEST POINT</text>
<text x="72.2" y="102.2">1</text>
<text x="73.7" y="105.8">TEST POINT</text>
<text x="82.3" y="103.5">1</text>
<text x="83.8" y="107.1">LM317/TO220</text>
<text x="84.5" y="104">ADJ</text>
<text x="100.4" y="104.6">TEST POINT</text>
<text x="29" y="112.3">1</text>
<text x="30.5" y="109.6">TOR2</text>
<text x="40.4" y="112.3">1</text>
<text x="41.9" y="109.6">TOR3</text>
<text x="90.2" y="109.6">D1N4007</text>
<text x="91.5" y="108.3">D8</text>
<text x="30.5" y="115.9">TEST POINT</text>
<text x="41.9" y="115.9">TEST POINT</text>
<text x="77.5" y="118.5">VADJ VCC+</text>
<text x="86" y="118.7">1</text>
<text x="90.2" y="118.5">D1N4007</text>
<text x="92.1" y="114.7">D7</text>
<text x="177.8" y="119.8">TEST POINT</text>
<text x="51.6" y="123.6">R1</text>
<text x="51.6" y="125.1">100 2W</text>
<text x="83.8" y="121.8">TEST POINT</text>
<text x="93.4" y="122.3">R4</text>
<text x="93.4" y="125.5">180</text>
<text x="166.4" y="121">FH VCC+</text>
<text x="176.3" y="123.9">1</text>
<text x="177.8" y="121.2">VOUT VCC+1</text>
<text x="11.5" y="130.6">CONIN VAC</text>
<text x="22.4" y="128.6">D16</text>
<text x="22.4" y="130.2">D1N5404</text>
<text x="28.7" y="128.6">D17</text>
<text x="28.7" y="130.2">D1N5404</text>
<text x="36" y="128.7">+</text>
<text x="38" y="128.6">CIn1</text>
<text x="38" y="129.8">2200uf</text>
<text x="51.6" y="129.9">D14</text>
<text x="51.6" y="131.4">D02CZ20</text>
<text x="61.7" y="128.6">Cin3</text>
<text x="61.7" y="130.2">100nf</text>
<text x="81.7" y="129.9">+</text>
<text x="83.3" y="129.9">CF+</text>
<text x="83.3" y="131.4">1uf</text>
<text x="91" y="128.6">R_Reg+</text>
<text x="91" y="130.2">2K</text>
<text x="100.7" y="131.2">+</text>
<text x="102.8" y="131.2">CDes1</text>
<text x="120.2" y="126.1">R6</text>
<text x="120.2" y="127.6">10k</text>
<text x="130.3" y="127.4">Cout1</text>
<text x="130.3" y="128.9">100nf</text>
<text x="137.6" y="127.4">+</text>
<text x="139.6" y="127.4">COut3</text>
<text x="139.6" y="128.5">100uf</text>
<text x="148.1" y="128.6">DOut1</text>
<text x="148.1" y="130.2">D1N4007</text>
<text x="155.7" y="126.1">ROut1</text>
<text x="155.7" y="127.6">100k</text>
<text x="166.4" y="127.4">FUSEHOLDER</text>
<text x="177.8" y="129.3">CONOUT VCC</text>
<text x="14.9" y="133.9">3</text>
<text x="14.9" y="135.2">2</text>
<text x="14.9" y="136.5">1</text>
<text x="51.6" y="136.3">D15</text>
<text x="51.6" y="137.8">D02CZ20</text>
<text x="102.8" y="132.3">10uf</text>
<text x="110" y="137.5">R5</text>
<text x="158" y="132.5">GND_0</text>
<text x="166.4" y="136.9">FH VCC-</text>
<text x="176.3" y="135.2">3</text>
<text x="176.3" y="133.9">2</text>
<text x="176.3" y="132.7">1</text>
<text x="11.5" y="140.8">CONN PWR 3-H</text>
<text x="22.4" y="142.6">D19</text>
<text x="28.7" y="142.6">D18</text>
<text x="36" y="142.6">+</text>
<text x="38" y="142.6">CIn2</text>
<text x="38" y="143.8">2200uf</text>
<text x="61.7" y="142.6">Cin4</text>
<text x="72.4" y="141.3">SelecAdj</text>
<text x="77.9" y="138.8">+</text>
<text x="79.5" y="138.8">CF-</text>
<text x="79.5" y="140.3">1uf</text>
<text x="85.9" y="138.8">R_Reg-</text>
<text x="85.9" y="140.3">2k</text>
<text x="91" y="138.8">C6</text>
<text x="91" y="140.3">100n</text>
<text x="95" y="142.8">6</text>
<text x="95" y="140.3">5</text>
<text x="97.2" y="143.4">OUT</text>
<text x="97.2" y="140.8">OS2</text>
<text x="102.1" y="138.8">OPAMP Adj</text>
<text x="102.9" y="140.8">+</text>
<text x="105.1" y="140.3">3</text>
<text x="110" y="139.1">5.1k</text>
<text x="120.2" y="141.3">R7</text>
<text x="120.2" y="142.9">10k</text>
<text x="130.3" y="141.3">COut2</text>
<text x="130.3" y="142.9">100nf</text>
<text x="137.6" y="140.1">+</text>
<text x="139.6" y="140.1">COut4</text>
<text x="139.6" y="141.2">100uf</text>
<text x="148.1" y="141.3">DOut2</text>
<text x="148.1" y="142.9">D1N4007</text>
<text x="155.7" y="141.3">ROut2</text>
<text x="155.7" y="142.9">100k</text>
<text x="166.4" y="142.1">FUSEHOLDER</text>
<text x="176.3" y="139">1</text>
<text x="177.8" y="139.6">CONN PWR 3-H</text>
<text x="177.8" y="143.9">VOUT VCC-1</text>
<text x="177.8" y="142.6">TEST POINT</text>
<text x="22.4" y="144.1">D1N5404</text>
<text x="28.7" y="144.1">D1N5404</text>
<text x="51.6" y="146.4">R2</text>
<text x="51.6" y="148">100 2W</text>
<text x="61.7" y="144.1">100nf</text>
<text x="78.4" y="144.1">1</text>
<text x="78.4" y="146.6">3</text>
<text x="78.4" y="145.4">2</text>
<text x="95" y="145.4">1</text>
<text x="97.2" y="145.9">OS1</text>
<text x="101.9" y="147.7">AD741</text>
<text x="103.2" y="145.9">-</text>
<text x="105.1" y="145.4">2</text>
<text x="105.4" y="148.3">CDes2</text>
<text x="73.7" y="150.4">CONNECTOR TWINAX-P</text>
<text x="93.4" y="155.3">R3</text>
<text x="105.4" y="153.5">10uf</text>
<text x="106.9" y="150.9" transform="rotate(90 106.9 150.9)">+</text>
<text x="91.8" y="161.7">D9</text>
<text x="93.4" y="158.5">180</text>
<text x="91.5" y="166.7">D10</text>
<text x="91.5" y="165.5">D1N4007</text>
<text x="84.9" y="173.3">2</text>
<text x="86.4" y="170.6">Reg-</text>
<text x="87" y="173.9">VIN</text>
<text x="91.5" y="173.9">VOUT</text>
<text x="91.5" y="170.6">D1N4007</text>
<text x="96.2" y="173.3">3</text>
<text x="101.4" y="172.2">1</text>
<text x="102.9" y="169.4">VOUT VCC-</text>
<text x="66.1" y="175.1">VIN VCC-</text>
<text x="66.1" y="176.7">TEST POINT</text>
<text x="84.9" y="175.9">1</text>
<text x="86.4" y="178.2">LM337/TO220</text>
<text x="87" y="176.4">ADJ</text>
<text x="102.9" y="175.8">TEST POINT</text>
<text x="80" y="182.8">VADJ VCC-</text>
<text x="80" y="184.3">TEST POINT</text>
<text x="163" y="213.6">Title</text>
<text x="168.1" y="214.9">&lt;Title&gt;</text>
<text x="163" y="217.4">Size</text>
<text x="163" y="221.2">Date:</text>
<text x="164.2" y="218.7">A3</text>
<text x="168.1" y="217.4">Document Number</text>
<text x="168.1" y="218.7">&lt;Doc&gt;</text>
<text x="169.6" y="221.2">Wednesday, July 07, 2021</text>
<text x="188.4" y="221.2">Sheet</text>
<text x="194.7" y="221.2">1</text>
<text x="198.5" y="221.2">of</text>
<text x="202.3" y="221.2">1</text>
<text x="204.9" y="217.4">Rev</text>
<text x="206.2" y="218.7">&lt;RevCode</text>
</g>
<g font-size=".9">
<text x="22" y="75.2">5</text>
<text x="63.5" y="75.2">4</text>
<text x="105" y="75.2">3</text>
<text x="146.4" y="75.2">2</text>
<text x="187.9" y="75.2">1</text>
<text x=".3" y="94.6">D</text>
<text x="209" y="94.6">D</text>
<text x=".3" y="131">C</text>
<text x="209" y="131">C</text>
<text x=".3" y="167.5">B</text>
<text x="209" y="167.5">B</text>
<text x=".3" y="204">A</text>
<text x="209" y="204">A</text>
<text x="22" y="222.4">5</text>
<text x="63.5" y="222.4">4</text>
<text x="105" y="222.4">3</text>
<text x="146.4" y="222.4">2</text>
<text x="187.9" y="222.4">1</text>
</g>
</svg>
